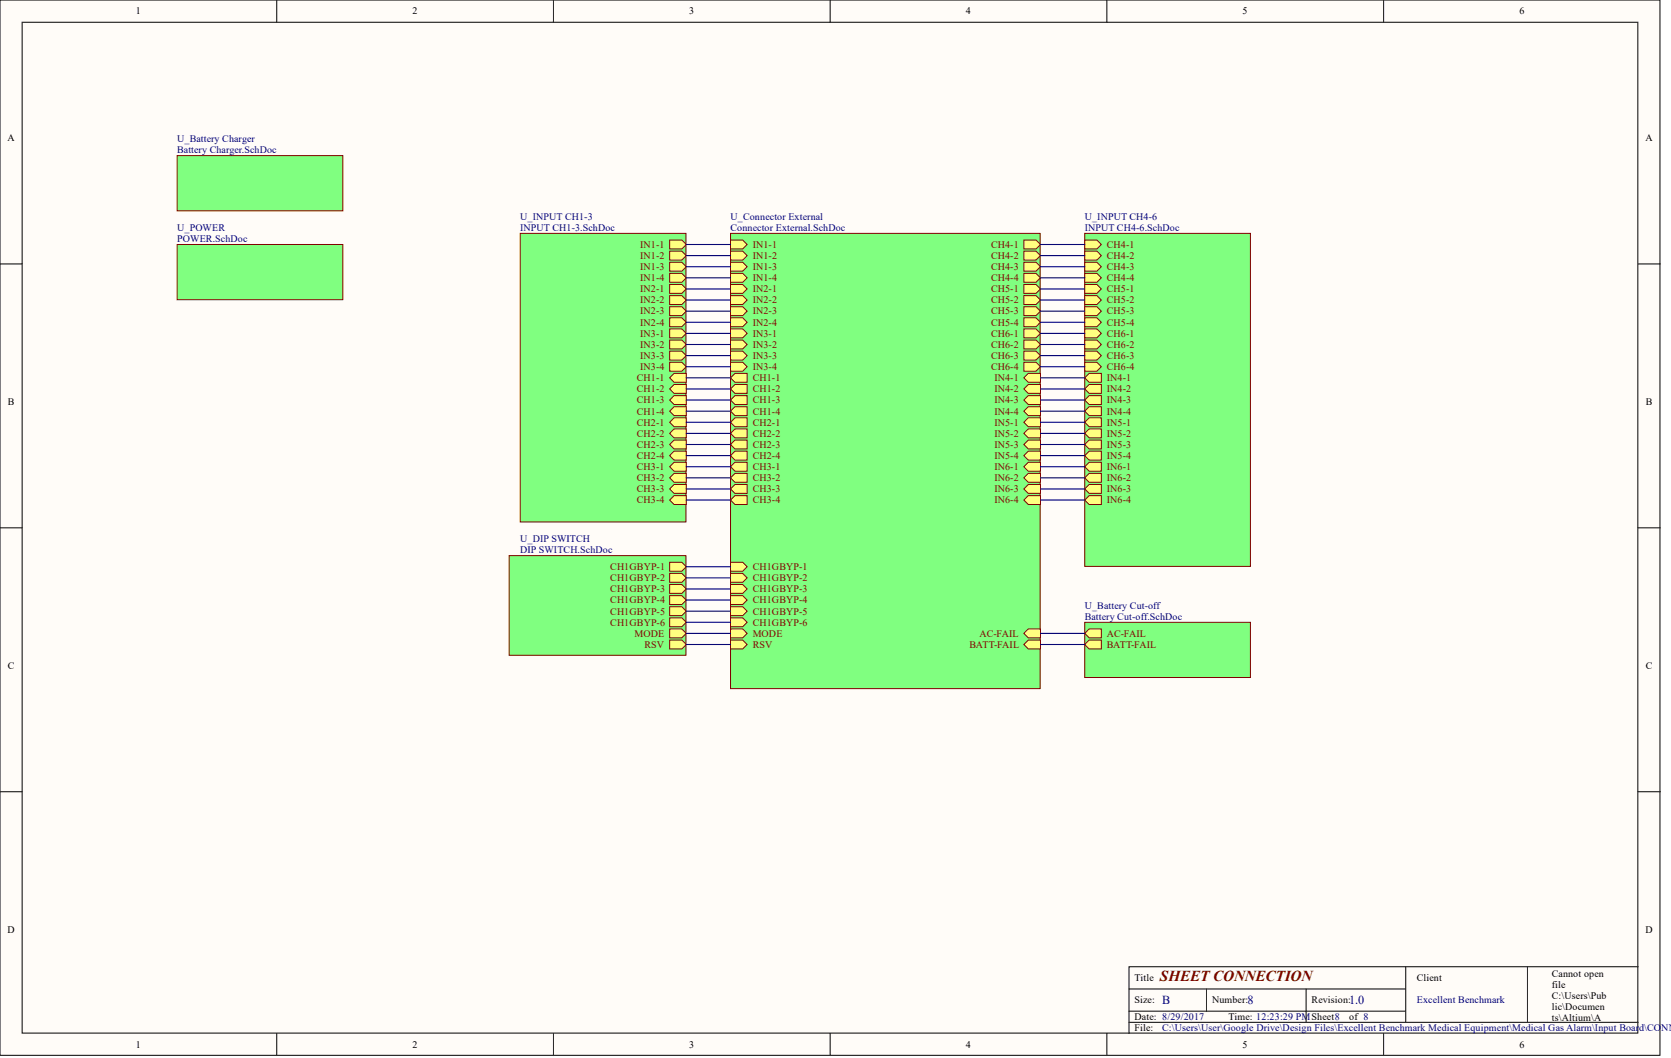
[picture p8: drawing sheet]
<svg xmlns="http://www.w3.org/2000/svg" width="381mm" height="241mm" viewBox="0 0 381 241" stroke-linecap="round" stroke-linejoin="round" font-family="sans-serif">
<g fill="#fffcf8" stroke="#000" stroke-width=".23">
<path d="M0 0h378.5v240.7h-378.5z"/>
<path d="M5 5.1h368.4v230.5h-368.4z"/>
</g>
<g fill="none" stroke="#000" stroke-width=".23">
<path d="M63.1 0v5.1M126.2 0v5.1M189.3 0v5.1M252.4 0v5.1M315.5 0v5.1M0 60.2h5M373.5 60.2h5.1M0 120.4h5M373.5 120.4h5.1M0 180.6h5M373.5 180.6h5.1M63.1 235.7v5.1"/>
<path d="M126.2 235.7v5.1M189.3 235.7v5.1M252.4 235.7v5.1M257.4 225.6h63.1M257.4 233.2h116.1M257.4 230.6h63.1M275.1 225.6v5M297.8 225.6v7.6M315.5 235.7v5.1M320.5 220.5v12.7M348.3 220.5h-90.9v15.2M373.5 220.5h-25.2v12.7"/>
</g>
<g fill="#80ff80" stroke="#800000" stroke-width=".23">
<path d="M40.4 35.5h37.8v12.6h-37.8z"/>
<path d="M247.3 141.9h37.8v12.6h-37.8z"/>
</g>
<g fill="#ffff80" stroke="#800000" stroke-width=".23">
<path d="M248.3 146h2.8v2h-2.8l-1-1z" fill-rule="evenodd"/>
<path d="M248.3 143.4h2.8v2.1h-2.8l-1-1z" fill-rule="evenodd"/>
</g>
<path d="M166.6 53.2h70.6v103.9h-70.6z" fill="#80ff80" stroke="#800000" stroke-width=".23"/>
<g fill="#ffff80" stroke="#800000" stroke-width=".23">
<path d="M167.6 85.2h2.8v2h-2.8l-1-1z" fill-rule="evenodd"/>
<path d="M167.6 87.7h2.8v2h-2.8l-1-1z" fill-rule="evenodd"/>
<path d="M167.6 90.2h2.8v2.1h-2.8l-1-1.1z" fill-rule="evenodd"/>
<path d="M167.6 92.8h2.8v2h-2.8l-1-1z" fill-rule="evenodd"/>
<path d="M167.6 95.3h2.8v2h-2.8l-1-1z" fill-rule="evenodd"/>
<path d="M167.6 97.8h2.8v2.1h-2.8l-1-1.1z" fill-rule="evenodd"/>
<path d="M167.6 100.4h2.8v2h-2.8l-1-1z" fill-rule="evenodd"/>
<path d="M167.6 102.9h2.8v2h-2.8l-1-1z" fill-rule="evenodd"/>
<path d="M167.6 105.4h2.8v2.1h-2.8l-1-1.1z" fill-rule="evenodd"/>
<path d="M167.6 108h2.8v2h-2.8l-1-1z" fill-rule="evenodd"/>
<path d="M167.6 110.5h2.8v2h-2.8l-1-1z" fill-rule="evenodd"/>
<path d="M167.6 113h2.8v2.1h-2.8l-1-1z" fill-rule="evenodd"/>
<path d="M233.4 54.7h2.8l1 1.1-1 1h-2.8z" fill-rule="evenodd"/>
<path d="M233.4 57.3h2.8l1 1-1 1h-2.8z" fill-rule="evenodd"/>
<path d="M233.4 59.8h2.8l1 1-1 1h-2.8z" fill-rule="evenodd"/>
<path d="M233.4 62.4h2.8l1 1-1 1h-2.8z" fill-rule="evenodd"/>
<path d="M233.4 64.9h2.8l1 1-1 1h-2.8z" fill-rule="evenodd"/>
<path d="M233.4 67.4h2.8l1 1-1 1h-2.8z" fill-rule="evenodd"/>
<path d="M233.4 70h2.8l1 1-1 1h-2.8z" fill-rule="evenodd"/>
<path d="M233.4 72.5h2.8l1 1-1 1h-2.8z" fill-rule="evenodd"/>
<path d="M233.4 75h2.8l1 1-1 1.1h-2.8z" fill-rule="evenodd"/>
<path d="M233.4 77.6h2.8l1 1-1 1h-2.8z" fill-rule="evenodd"/>
<path d="M233.4 80.1h2.8l1 1-1 1h-2.8z" fill-rule="evenodd"/>
<path d="M233.4 82.6h2.8l1 1-1 1.1h-2.8z" fill-rule="evenodd"/>
<path d="M166.6 54.7h2.7l1.1 1.1-1.1 1h-2.7z" fill-rule="evenodd"/>
<path d="M166.6 57.3h2.7l1.1 1-1.1 1h-2.7z" fill-rule="evenodd"/>
<path d="M166.6 59.8h2.7l1.1 1-1.1 1h-2.7z" fill-rule="evenodd"/>
<path d="M166.6 62.4h2.7l1.1 1-1.1 1h-2.7z" fill-rule="evenodd"/>
<path d="M166.6 64.9h2.7l1.1 1-1.1 1h-2.7z" fill-rule="evenodd"/>
<path d="M166.6 67.4h2.7l1.1 1-1.1 1h-2.7z" fill-rule="evenodd"/>
<path d="M166.6 70h2.7l1.1 1-1.1 1h-2.7z" fill-rule="evenodd"/>
<path d="M166.6 72.5h2.7l1.1 1-1.1 1h-2.7z" fill-rule="evenodd"/>
<path d="M166.6 75h2.7l1.1 1-1.1 1.1h-2.7z" fill-rule="evenodd"/>
<path d="M166.6 77.6h2.7l1.1 1-1.1 1h-2.7z" fill-rule="evenodd"/>
<path d="M166.6 80.1h2.7l1.1 1-1.1 1h-2.7z" fill-rule="evenodd"/>
<path d="M166.6 82.6h2.7l1.1 1-1.1 1.1h-2.7z" fill-rule="evenodd"/>
<path d="M234.5 85.2h2.7v2h-2.7l-1.1-1z" fill-rule="evenodd"/>
<path d="M234.5 87.7h2.7v2h-2.7l-1.1-1z" fill-rule="evenodd"/>
<path d="M234.5 90.2h2.7v2.1h-2.7l-1.1-1.1z" fill-rule="evenodd"/>
<path d="M234.5 92.8h2.7v2h-2.7l-1.1-1z" fill-rule="evenodd"/>
<path d="M234.5 95.3h2.7v2h-2.7l-1.1-1z" fill-rule="evenodd"/>
<path d="M234.5 97.8h2.7v2.1h-2.7l-1.1-1.1z" fill-rule="evenodd"/>
<path d="M234.5 100.4h2.7v2h-2.7l-1.1-1z" fill-rule="evenodd"/>
<path d="M234.5 102.9h2.7v2h-2.7l-1.1-1z" fill-rule="evenodd"/>
<path d="M234.5 105.4h2.7v2.1h-2.7l-1.1-1.1z" fill-rule="evenodd"/>
<path d="M234.5 108h2.7v2h-2.7l-1.1-1z" fill-rule="evenodd"/>
<path d="M234.5 110.5h2.7v2h-2.7l-1.1-1z" fill-rule="evenodd"/>
<path d="M234.5 113h2.7v2.1h-2.7l-1.1-1z" fill-rule="evenodd"/>
<path d="M166.6 143.4h2.7l1.1 1.1-1.1 1h-2.7z" fill-rule="evenodd"/>
<path d="M166.6 146h2.7l1.1 1-1.1 1h-2.7z" fill-rule="evenodd"/>
<path d="M234.5 146h2.7v2h-2.7l-1.1-1z" fill-rule="evenodd"/>
<path d="M234.5 143.4h2.7v2.1h-2.7l-1.1-1z" fill-rule="evenodd"/>
<path d="M166.6 128.2h2.7l1.1 1.1-1.1 1h-2.7z" fill-rule="evenodd"/>
<path d="M166.6 130.8h2.7l1.1 1-1.1 1h-2.7z" fill-rule="evenodd"/>
<path d="M166.6 133.3h2.7l1.1 1-1.1 1h-2.7z" fill-rule="evenodd"/>
<path d="M166.6 135.8h2.7l1.1 1.1-1.1 1h-2.7z" fill-rule="evenodd"/>
<path d="M166.6 138.4h2.7l1.1 1-1.1 1h-2.7z" fill-rule="evenodd"/>
<path d="M166.6 140.9h2.7l1.1 1-1.1 1h-2.7z" fill-rule="evenodd"/>
</g>
<path d="M116.1 126.7h40.3v22.8h-40.3z" fill="#80ff80" stroke="#800000" stroke-width=".23"/>
<g fill="#ffff80" stroke="#800000" stroke-width=".23">
<path d="M152.7 143.4h2.8l1 1.1-1 1h-2.8z" fill-rule="evenodd"/>
<path d="M152.7 146h2.8l1 1-1 1h-2.8z" fill-rule="evenodd"/>
<path d="M152.7 128.2h2.8l1 1.1-1 1h-2.8z" fill-rule="evenodd"/>
<path d="M152.7 130.8h2.8l1 1-1 1h-2.8z" fill-rule="evenodd"/>
<path d="M152.7 133.3h2.8l1 1-1 1h-2.8z" fill-rule="evenodd"/>
<path d="M152.7 135.8h2.8l1 1.1-1 1h-2.8z" fill-rule="evenodd"/>
<path d="M152.7 138.4h2.8l1 1-1 1h-2.8z" fill-rule="evenodd"/>
<path d="M152.7 140.9h2.8l1 1-1 1h-2.8z" fill-rule="evenodd"/>
</g>
<path d="M118.6 53.2h37.8v65.8h-37.8z" fill="#80ff80" stroke="#800000" stroke-width=".23"/>
<g fill="#ffff80" stroke="#800000" stroke-width=".23">
<path d="M152.7 54.7h2.8l1 1.1-1 1h-2.8z" fill-rule="evenodd"/>
<path d="M152.7 57.3h2.8l1 1-1 1h-2.8z" fill-rule="evenodd"/>
<path d="M152.7 59.8h2.8l1 1-1 1h-2.8z" fill-rule="evenodd"/>
<path d="M152.7 62.4h2.8l1 1-1 1h-2.8z" fill-rule="evenodd"/>
<path d="M152.7 64.9h2.8l1 1-1 1h-2.8z" fill-rule="evenodd"/>
<path d="M152.7 67.4h2.8l1 1-1 1h-2.8z" fill-rule="evenodd"/>
<path d="M152.7 70h2.8l1 1-1 1h-2.8z" fill-rule="evenodd"/>
<path d="M152.7 72.5h2.8l1 1-1 1h-2.8z" fill-rule="evenodd"/>
<path d="M152.7 75h2.8l1 1-1 1.1h-2.8z" fill-rule="evenodd"/>
<path d="M152.7 77.6h2.8l1 1-1 1h-2.8z" fill-rule="evenodd"/>
<path d="M152.7 80.1h2.8l1 1-1 1h-2.8z" fill-rule="evenodd"/>
<path d="M152.7 82.6h2.8l1 1-1 1.1h-2.8z" fill-rule="evenodd"/>
<path d="M153.7 85.2h2.8v2h-2.8l-1-1z" fill-rule="evenodd"/>
<path d="M153.7 87.7h2.8v2h-2.8l-1-1z" fill-rule="evenodd"/>
<path d="M153.7 90.2h2.8v2.1h-2.8l-1-1.1z" fill-rule="evenodd"/>
<path d="M153.7 92.8h2.8v2h-2.8l-1-1z" fill-rule="evenodd"/>
<path d="M153.7 95.3h2.8v2h-2.8l-1-1z" fill-rule="evenodd"/>
<path d="M153.7 97.8h2.8v2.1h-2.8l-1-1.1z" fill-rule="evenodd"/>
<path d="M153.7 100.4h2.8v2h-2.8l-1-1z" fill-rule="evenodd"/>
<path d="M153.7 102.9h2.8v2h-2.8l-1-1z" fill-rule="evenodd"/>
<path d="M153.7 105.4h2.8v2.1h-2.8l-1-1.1z" fill-rule="evenodd"/>
<path d="M153.7 108h2.8v2h-2.8l-1-1z" fill-rule="evenodd"/>
<path d="M153.7 110.5h2.8v2h-2.8l-1-1z" fill-rule="evenodd"/>
<path d="M153.7 113h2.8v2.1h-2.8l-1-1z" fill-rule="evenodd"/>
</g>
<path d="M247.3 53.2h37.8v76h-37.8z" fill="#80ff80" stroke="#800000" stroke-width=".23"/>
<g fill="#ffff80" stroke="#800000" stroke-width=".23">
<path d="M247.3 54.7h2.8l1 1.1-1 1h-2.8z" fill-rule="evenodd"/>
<path d="M247.3 57.3h2.8l1 1-1 1h-2.8z" fill-rule="evenodd"/>
<path d="M247.3 59.8h2.8l1 1-1 1h-2.8z" fill-rule="evenodd"/>
<path d="M247.3 62.4h2.8l1 1-1 1h-2.8z" fill-rule="evenodd"/>
<path d="M247.3 64.9h2.8l1 1-1 1h-2.8z" fill-rule="evenodd"/>
<path d="M247.3 67.4h2.8l1 1-1 1h-2.8z" fill-rule="evenodd"/>
<path d="M247.3 70h2.8l1 1-1 1h-2.8z" fill-rule="evenodd"/>
<path d="M247.3 72.5h2.8l1 1-1 1h-2.8z" fill-rule="evenodd"/>
<path d="M247.3 75h2.8l1 1-1 1.1h-2.8z" fill-rule="evenodd"/>
<path d="M247.3 77.6h2.8l1 1-1 1h-2.8z" fill-rule="evenodd"/>
<path d="M247.3 80.1h2.8l1 1-1 1h-2.8z" fill-rule="evenodd"/>
<path d="M247.3 82.6h2.8l1 1-1 1.1h-2.8z" fill-rule="evenodd"/>
<path d="M248.3 85.2h2.8v2h-2.8l-1-1z" fill-rule="evenodd"/>
<path d="M248.3 87.7h2.8v2h-2.8l-1-1z" fill-rule="evenodd"/>
<path d="M248.3 90.2h2.8v2.1h-2.8l-1-1.1z" fill-rule="evenodd"/>
<path d="M248.3 92.8h2.8v2h-2.8l-1-1z" fill-rule="evenodd"/>
<path d="M248.3 95.3h2.8v2h-2.8l-1-1z" fill-rule="evenodd"/>
<path d="M248.3 97.8h2.8v2.1h-2.8l-1-1.1z" fill-rule="evenodd"/>
<path d="M248.3 100.4h2.8v2h-2.8l-1-1z" fill-rule="evenodd"/>
<path d="M248.3 102.9h2.8v2h-2.8l-1-1z" fill-rule="evenodd"/>
<path d="M248.3 105.4h2.8v2.1h-2.8l-1-1.1z" fill-rule="evenodd"/>
<path d="M248.3 108h2.8v2h-2.8l-1-1z" fill-rule="evenodd"/>
<path d="M248.3 110.5h2.8v2h-2.8l-1-1z" fill-rule="evenodd"/>
<path d="M248.3 113h2.8v2.1h-2.8l-1-1z" fill-rule="evenodd"/>
</g>
<path d="M40.4 55.8h37.8v12.6h-37.8z" fill="#80ff80" stroke="#800000" stroke-width=".23"/>
<g fill="none" stroke="#000080" stroke-width=".25">
<path d="M156.5 55.8h10.1M156.5 58.3h10.1M237.2 55.8h10.1M237.2 58.3h10.1M156.5 60.8h10.1M156.5 63.4h10.1M156.5 65.9h10.1M156.5 68.4h10.1M156.5 71h10.1M156.5 73.5h10.1M156.5 76h10.1M156.5 78.6h10.1"/>
<path d="M237.2 60.8h10.1M237.2 63.4h10.1M237.2 65.9h10.1M237.2 68.4h10.1M237.2 71h10.1M237.2 73.5h10.1M237.2 76h10.1M237.2 78.6h10.1M156.5 81.1h10.1M156.5 83.6h10.1M156.5 86.2h10.1M156.5 88.7h10.1"/>
<path d="M156.5 91.2h10.1M156.5 93.8h10.1M156.5 96.3h10.1M156.5 98.8h10.1M237.2 81.1h10.1M237.2 83.6h10.1M237.2 86.2h10.1M237.2 88.7h10.1M237.2 91.2h10.1M237.2 93.8h10.1M237.2 96.3h10.1M237.2 98.8h10.1"/>
<path d="M156.5 101.4h10.1M156.5 103.9h10.1M156.5 106.4h10.1M156.5 109h10.1M156.5 111.5h10.1M156.5 114.1h10.1M237.2 101.4h10.1M237.2 103.9h10.1M237.2 106.4h10.1M237.2 109h10.1M237.2 111.5h10.1M237.2 114.1h10.1"/>
<path d="M156.5 129.3h10.1M156.5 131.8h10.1M156.5 134.3h10.1M156.5 136.9h10.1M156.5 139.4h10.1M156.5 141.9h10.1M156.5 144.5h10.1M156.5 147h10.1M237.2 144.5h10.1M237.2 147h10.1"/>
</g>
<text font-size="3.5" fill="#800000" x="264.5" y="223.8">SHEET CONNECTION</text>
<g font-size="2.8" fill="#000080">
<text x="265" y="229">B</text>
<text x="284.4" y="229">8</text>
<text x="307.6" y="229">1.0</text>
</g>
<g font-size="2.3">
<text x="31" y="3.3">1</text>
<text x="94.1" y="3.3">2</text>
<text x="157.1" y="3.3">3</text>
<text x="220.2" y="3.3">4</text>
<text x="283.3" y="3.3">5</text>
<text x="346.4" y="3.3">6</text>
<text x="1.7" y="32.1">A</text>
<text x="375.2" y="32.1">A</text>
<text x="1.8" y="92.3">B</text>
<text x="375.3" y="92.3">B</text>
<text x="1.8" y="152.5">C</text>
<text x="375.3" y="152.5">C</text>
<text x="1.7" y="212.7">D</text>
<text x="375.2" y="212.7">D</text>
<text x="258.7" y="223.8">Title</text>
<text x="323" y="223.8">Client</text>
<text x="353.8" y="222.8">Cannot open</text>
<text x="353.8" y="225.3">file</text>
<text x="353.8" y="227.8">C:\Users\Pub</text>
<text x="258.7" y="228.9">Size:</text>
<text x="258.7" y="232.7">Date: 8/29/2017</text>
<text x="276.3" y="228.9">Number:</text>
<text x="280.1" y="232.7">Time: 12:23:29 PMSheet8</text>
<text x="299.1" y="228.9">Revision:</text>
<text x="307.6" y="232.7">of 8</text>
<text x="353.8" y="230.4">lic\Documen</text>
<text x="353.8" y="232.9">ts\Altium\A</text>
<text x="31" y="239">1</text>
<text x="94.1" y="239">2</text>
<text x="157.1" y="239">3</text>
<text x="220.2" y="239">4</text>
<text x="258.7" y="235.2">File:</text>
<text x="283.3" y="239">5</text>
<text x="346.4" y="239">6</text>
<text x="353.8" y="240.5">\Jaavin</text>
</g>
<g font-size="2.3" fill="#000080">
<text x="40.4" y="32.4">U_Battery Charger</text>
<text x="40.4" y="35">Battery Charger.SchDoc</text>
<text x="40.4" y="52.7">U_POWER</text>
<text x="118.6" y="50.2">U_INPUT CH1-3</text>
<text x="118.6" y="52.7">INPUT CH1-3.SchDoc</text>
<text x="166.6" y="50.2">U_Connector External</text>
<text x="166.6" y="52.7">Connector External.SchDoc</text>
<text x="247.3" y="50.2">U_INPUT CH4-6</text>
<text x="247.3" y="52.7">INPUT CH4-6.SchDoc</text>
<text x="40.4" y="55.3">POWER.SchDoc</text>
<text x="118.6" y="123.7">U_DIP SWITCH</text>
<text x="118.6" y="126.2">DIP SWITCH.SchDoc</text>
<text x="247.3" y="138.9">U_Battery Cut-off</text>
<text x="247.3" y="141.4">Battery Cut-off.SchDoc</text>
<text x="323" y="228.9">Excellent Benchmark</text>
<text x="265" y="235.2">C:\Users\User\Google Drive\Design Files\Excellent Benchmark Medical Equipment\Medical GDas Alarm\Input Board\CO</text>
<text x="378.8" y="235.2">NN</text>
</g>
<g font-size="2.3" fill="#800000">
<text x="146" y="56.5">IN1-1</text>
<text x="146" y="59.1">IN1-2</text>
<text x="171.6" y="56.5">IN1-1</text>
<text x="171.6" y="59.1">IN1-2</text>
<text x="226" y="56.5">CH4-1</text>
<text x="226" y="59.1">CH4-2</text>
<text x="252.4" y="56.5">CH4-1</text>
<text x="252.4" y="59.1">CH4-2</text>
<text x="146" y="61.6">IN1-3</text>
<text x="146" y="64.1">IN1-4</text>
<text x="171.6" y="61.6">IN1-3</text>
<text x="171.6" y="64.1">IN1-4</text>
<text x="226" y="61.6">CH4-3</text>
<text x="226" y="64.1">CH4-4</text>
<text x="252.4" y="61.6">CH4-3</text>
<text x="252.4" y="64.1">CH4-4</text>
<text x="146" y="66.7">IN2-1</text>
<text x="146" y="69.2">IN2-2</text>
<text x="146" y="71.7">IN2-3</text>
<text x="171.6" y="66.7">IN2-1</text>
<text x="171.6" y="69.2">IN2-2</text>
<text x="171.6" y="71.7">IN2-3</text>
<text x="226" y="66.7">CH5-1</text>
<text x="226" y="69.2">CH5-2</text>
<text x="226" y="71.7">CH5-3</text>
<text x="252.4" y="66.7">CH5-1</text>
<text x="252.4" y="69.2">CH5-2</text>
<text x="252.4" y="71.7">CH5-3</text>
<text x="146" y="74.3">IN2-4</text>
<text x="146" y="76.8">IN3-1</text>
<text x="171.6" y="74.3">IN2-4</text>
<text x="171.6" y="76.8">IN3-1</text>
<text x="226" y="74.3">CH5-4</text>
<text x="226" y="76.8">CH6-1</text>
<text x="252.4" y="74.3">CH5-4</text>
<text x="252.4" y="76.8">CH6-1</text>
<text x="146" y="79.3">IN3-2</text>
<text x="146" y="81.9">IN3-3</text>
<text x="171.6" y="79.3">IN3-2</text>
<text x="171.6" y="81.9">IN3-3</text>
<text x="226" y="79.3">CH6-2</text>
<text x="226" y="81.9">CH6-3</text>
<text x="252.4" y="79.3">CH6-2</text>
<text x="252.4" y="81.9">CH6-3</text>
<text x="145.2" y="86.9">CH1-1</text>
<text x="145.2" y="89.5">CH1-2</text>
<text x="146" y="84.4">IN3-4</text>
<text x="171.6" y="86.9">CH1-1</text>
<text x="171.6" y="89.5">CH1-2</text>
<text x="171.6" y="84.4">IN3-4</text>
<text x="226" y="84.4">CH6-4</text>
<text x="226.7" y="86.9">IN4-1</text>
<text x="226.7" y="89.5">IN4-2</text>
<text x="252.4" y="84.4">CH6-4</text>
<text x="252.4" y="86.9">IN4-1</text>
<text x="252.4" y="89.5">IN4-2</text>
<text x="145.2" y="92">CH1-3</text>
<text x="145.2" y="94.5">CH1-4</text>
<text x="171.6" y="92">CH1-3</text>
<text x="171.6" y="94.5">CH1-4</text>
<text x="226.7" y="92">IN4-3</text>
<text x="226.7" y="94.5">IN4-4</text>
<text x="252.4" y="92">IN4-3</text>
<text x="252.4" y="94.5">IN4-4</text>
<text x="145.2" y="97.1">CH2-1</text>
<text x="145.2" y="99.6">CH2-2</text>
<text x="171.6" y="97.1">CH2-1</text>
<text x="171.6" y="99.6">CH2-2</text>
<text x="226.7" y="97.1">IN5-1</text>
<text x="226.7" y="99.6">IN5-2</text>
<text x="252.4" y="97.1">IN5-1</text>
<text x="252.4" y="99.6">IN5-2</text>
<text x="145.2" y="102.1">CH2-3</text>
<text x="145.2" y="104.7">CH2-4</text>
<text x="145.2" y="107.2">CH3-1</text>
<text x="171.6" y="102.1">CH2-3</text>
<text x="171.6" y="104.7">CH2-4</text>
<text x="171.6" y="107.2">CH3-1</text>
<text x="226.7" y="102.1">IN5-3</text>
<text x="226.7" y="104.7">IN5-4</text>
<text x="226.7" y="107.2">IN6-1</text>
<text x="252.4" y="102.1">IN5-3</text>
<text x="252.4" y="104.7">IN5-4</text>
<text x="252.4" y="107.2">IN6-1</text>
<text x="145.2" y="109.7">CH3-2</text>
<text x="145.2" y="112.3">CH3-3</text>
<text x="171.6" y="109.7">CH3-2</text>
<text x="171.6" y="112.3">CH3-3</text>
<text x="226.7" y="109.7">IN6-2</text>
<text x="226.7" y="112.3">IN6-3</text>
<text x="252.4" y="109.7">IN6-2</text>
<text x="252.4" y="112.3">IN6-3</text>
<text x="145.2" y="114.8">CH3-4</text>
<text x="171.6" y="114.8">CH3-4</text>
<text x="226.7" y="114.8">IN6-4</text>
<text x="252.4" y="114.8">IN6-4</text>
<text x="139.1" y="130">CH1GBYP-1</text>
<text x="171.6" y="130">CH1GBYP-1</text>
<text x="139.1" y="132.6">CH1GBYP-2</text>
<text x="139.1" y="135.1">CH1GBYP-3</text>
<text x="139.1" y="137.6">CH1GBYP-4</text>
<text x="171.6" y="132.6">CH1GBYP-2</text>
<text x="171.6" y="135.1">CH1GBYP-3</text>
<text x="171.6" y="137.6">CH1GBYP-4</text>
<text x="139.1" y="140.2">CH1GBYP-5</text>
<text x="139.1" y="142.7">CH1GBYP-6</text>
<text x="171.6" y="140.2">CH1GBYP-5</text>
<text x="171.6" y="142.7">CH1GBYP-6</text>
<text x="144.7" y="145.2">MODE</text>
<text x="147" y="147.8">RSV</text>
<text x="171.6" y="145.2">MODE</text>
<text x="171.6" y="147.8">RSV</text>
<text x="221.1" y="147.8">BATT-FAIL</text>
<text x="223.4" y="145.2">AC-FAIL</text>
<text x="252.4" y="147.8">BATT-FAIL</text>
<text x="252.4" y="145.2">AC-FAIL</text>
</g>
</svg>
